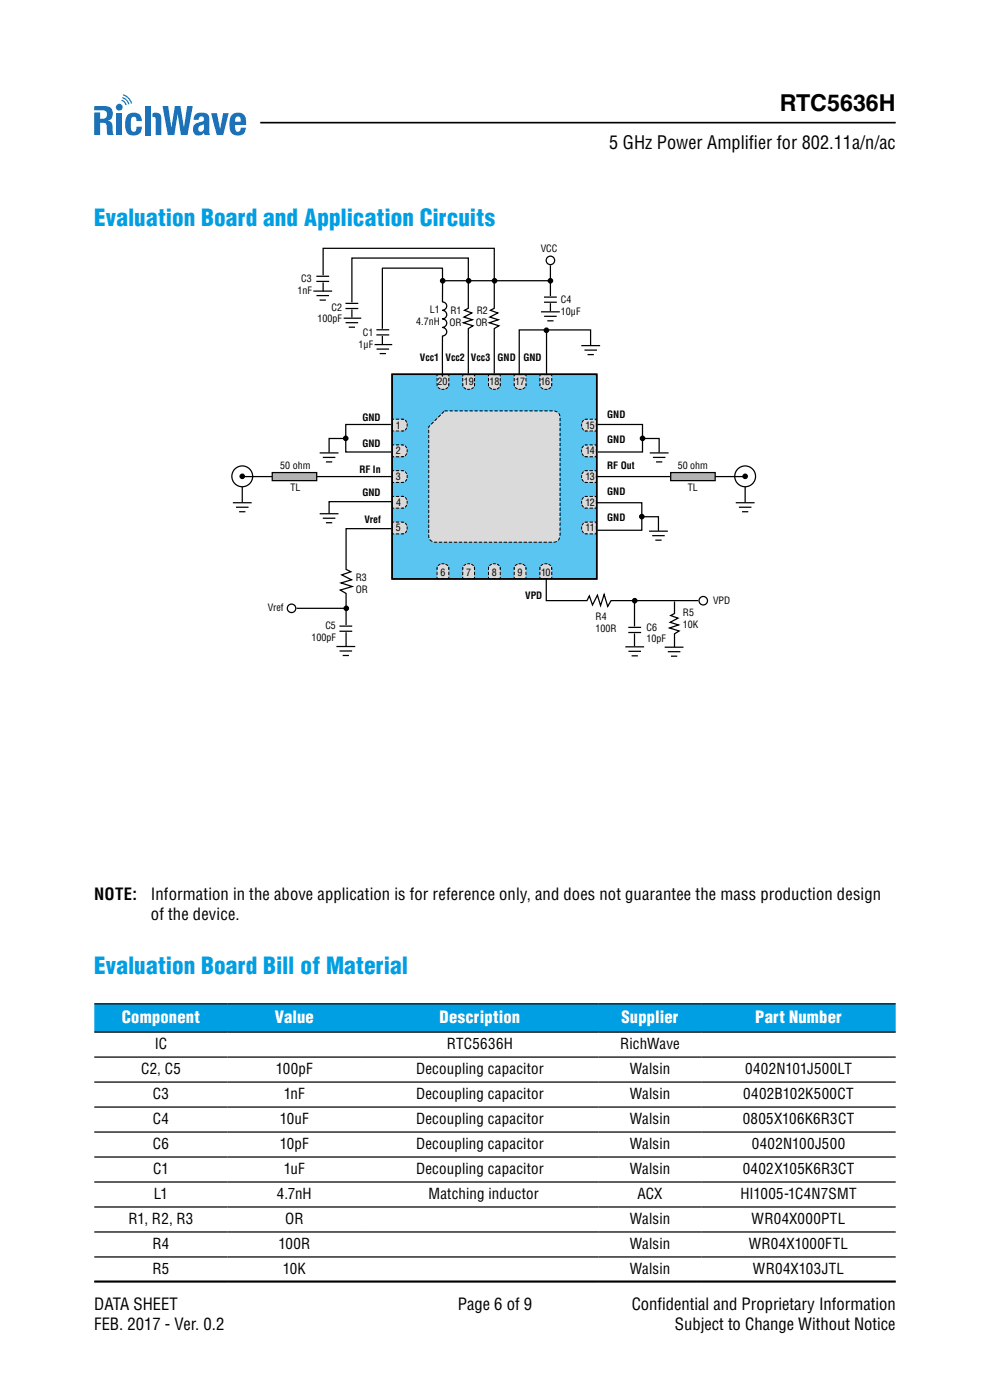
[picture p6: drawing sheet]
<svg xmlns="http://www.w3.org/2000/svg" width="210mm" height="297mm" viewBox="0 0 210 297" stroke-linecap="round" stroke-linejoin="round" font-family="sans-serif">
<!-- layer: Layer 1 -->
<g fill="#1d71b8">
<path d="M24.7 24h1.2v4.7h-1.2z"/>
<path d="M27.1 24.4a1.75 1.75 0 0 1 1.9-.4 1.75 1.75 0 0 1 1.1 1.7h-1.1a.65 .65 0 0 0-.6-1 .65 .65 0 0 0-.6 .9l-.1 1a.93 .93 0 0 0 .9 1.3l.2-.2 .2-.8h1.1a1.79 1.79 0 0 1-1.9 1.9 1.79 1.79 0 0 1-1.6-2.1 3.3 3.3 0 0 1 .5-2.3z"/>
<path d="M34.5 22.5h1.2l.6 4.5 .8-4.5h1.2l.7 4.5 .7-4.5h1.2l-1.1 6.2h-1.4l-.7-4.5-.7 4.5h-1.4z"/>
<path d="M44.8 24h1.2l.7 3.3 .6-3.3h1.2l-1.1 4.7h-1.4z"/>
<path d="M26.1 20a2.69 2.69 0 0 1 1.9 1.9l-.2 .1a2.42 2.42 0 0 0-1.7-1.7z"/>
<path d="M26 20.6a2.09 2.09 0 0 1 1.5 1.5h-.3a1.83 1.83 0 0 0-1.3-1.3z"/>
<path d="M25.8 21.2a1.49 1.49 0 0 1 1.1 1l-.3 .1a1.22 1.22 0 0 0-.9-.9z"/>
<path d="M20 22.5h2.3a1.62 1.62 0 0 1 1.6 1.3 1.62 1.62 0 0 1-1 1.8 1.48 1.48 0 0 1 1 1.9v.7l.3 .5h-1.4l-.3-2.4-.4-.2-.9-.1v2.7h-1.2v-4.8h1.2v1.3h.6a.89 .89 0 0 0 .9-.9 .89 .89 0 0 0-.9-.9h-1.8z"/>
<path d="M30.7 22.5h1.2v6.2h-1.2z"/>
<path d="M32.3 24.1a1.2 1.2 0 0 1 1.4-.1 1.2 1.2 0 0 1 .5 1.2v3.5h-1.2v-3.5l-.2-.4h-.5z"/>
<path d="M42.2 26.8a.63 .63 0 0 0 0 1 .63 .63 0 0 0 .9-.1l.2-1.4zM41.4 24.3a2.12 2.12 0 0 1 2.9 .3l.2 4.1h-1.1l-.1-.5a1.35 1.35 0 0 1-2.3-.2 1.35 1.35 0 0 1 1.1-2l.7-.2a.58 .58 0 0 0 .5-.7 .58 .58 0 0 0-.8-.4 .58 .58 0 0 0-.3 .7h-1.1v-.6z"/>
<path d="M50.1 24.9l-.2 .9h1.2a.74 .74 0 0 0-.1-.8 .74 .74 0 0 0-.8-.2zM49.1 24.4a1.78 1.78 0 0 1 2.1-.4 1.78 1.78 0 0 1 1 1.9v.6h-2.3a1.17 1.17 0 0 0 .6 1.5l.4-.3 .2-.6h1.1a1.75 1.75 0 0 1-1.3 1.6 1.75 1.75 0 0 1-2-.7l-.2-1.4a3.3 3.3 0 0 1 .4-2.2z"/>
<circle cx="25.3" cy="22.7" r=".73"/>
</g>
<path d="M55.2 26h134.8M20 271.8h170" fill="none" stroke="#000" stroke-width=".35"/>
<path d="M83.2 79.4h43.4v43.4h-43.4z" fill="#5bc5f2"/>
<path d="M83.2 79.4h43.4v43.4h-43.4z" fill="none" stroke="#000" stroke-width=".23"/>
<path d="M92.7 79.5h2.5v2.1a1.29 1.29 0 0 1-1.2 1 1.29 1.29 0 0 1-1.3-1z" fill="#dadada"/>
<path d="M92.7 80.2v.9M95.2 80.9v-.9" fill="none" stroke="#000" stroke-width=".21" stroke-dasharray=".7 .4" stroke-linecap="butt"/>
<path d="M94.4 79.5h-1.1" fill="none" stroke="#000" stroke-width=".21" stroke-dasharray=".8 .4" stroke-linecap="butt"/>
<path d="M92.9 82.2l.6 .3M94.5 82.5l.6-.4" fill="none" stroke="#000" stroke-width=".21" stroke-dasharray=".6 .3" stroke-linecap="butt"/>
<path d="M93.1 79.5h-.4v.3M94.8 79.5h.4v.3M92.7 81.3l.1 .6M93.7 82.6h.6M95.2 81.3l-.1 .6" fill="none" stroke="#000" stroke-width=".21"/>
<path d="M98.2 79.5h2.5v2.1a1.29 1.29 0 0 1-1.3 1 1.29 1.29 0 0 1-1.2-1z" fill="#dadada"/>
<path d="M98.2 80.2v.9M100.7 80.9v-.9" fill="none" stroke="#000" stroke-width=".21" stroke-dasharray=".7 .4" stroke-linecap="butt"/>
<path d="M99.8 79.5h-1" fill="none" stroke="#000" stroke-width=".21" stroke-dasharray=".8 .4" stroke-linecap="butt"/>
<path d="M98.4 82.2l.6 .3M100 82.5l.5-.4" fill="none" stroke="#000" stroke-width=".21" stroke-dasharray=".6 .3" stroke-linecap="butt"/>
<path d="M98.6 79.5h-.4v.3M100.3 79.5h.4v.3M98.2 81.3v.6M99.1 82.6h.6M100.7 81.3l-.1 .6" fill="none" stroke="#000" stroke-width=".21"/>
<path d="M103.6 79.5h2.5v2.1a1.29 1.29 0 0 1-1.2 1 1.29 1.29 0 0 1-1.3-1z" fill="#dadada"/>
<path d="M103.6 80.2v.9M106.1 80.9v-.9" fill="none" stroke="#000" stroke-width=".21" stroke-dasharray=".7 .4" stroke-linecap="butt"/>
<path d="M105.3 79.5h-1.1" fill="none" stroke="#000" stroke-width=".21" stroke-dasharray=".8 .4" stroke-linecap="butt"/>
<path d="M103.8 82.2l.6 .3M105.4 82.5l.6-.4" fill="none" stroke="#000" stroke-width=".21" stroke-dasharray=".6 .3" stroke-linecap="butt"/>
<path d="M104 79.5h-.4v.3M105.7 79.5h.4v.3M103.6 81.3l.1 .6M104.6 82.6h.6M106.1 81.3v.6" fill="none" stroke="#000" stroke-width=".21"/>
<path d="M109.1 79.5h2.5v2.1a1.29 1.29 0 0 1-1.3 1 1.29 1.29 0 0 1-1.2-1z" fill="#dadada"/>
<path d="M109.1 80.2v.9M111.6 80.9v-.9" fill="none" stroke="#000" stroke-width=".21" stroke-dasharray=".7 .4" stroke-linecap="butt"/>
<path d="M110.7 79.5h-1" fill="none" stroke="#000" stroke-width=".21" stroke-dasharray=".8 .4" stroke-linecap="butt"/>
<path d="M109.3 82.2l.6 .3M110.9 82.5l.6-.4" fill="none" stroke="#000" stroke-width=".21" stroke-dasharray=".6 .3" stroke-linecap="butt"/>
<path d="M109.5 79.5h-.4v.3M111.2 79.5h.4v.3M109.1 81.3v.6M110 82.6h.6M111.6 81.3l-.1 .6" fill="none" stroke="#000" stroke-width=".21"/>
<path d="M114.5 79.5h2.5v2.1a1.29 1.29 0 0 1-1.2 1 1.29 1.29 0 0 1-1.3-1z" fill="#dadada"/>
<path d="M114.5 80.2v.9M117 80.9v-.9" fill="none" stroke="#000" stroke-width=".21" stroke-dasharray=".7 .4" stroke-linecap="butt"/>
<path d="M116.2 79.5h-1" fill="none" stroke="#000" stroke-width=".21" stroke-dasharray=".8 .4" stroke-linecap="butt"/>
<path d="M114.7 82.2l.7 .3M116.3 82.5l.6-.4" fill="none" stroke="#000" stroke-width=".21" stroke-dasharray=".6 .3" stroke-linecap="butt"/>
<path d="M114.9 79.5h-.4v.3M116.6 79.5h.4v.3M114.5 81.3l.1 .6M115.5 82.6h.6M117 81.3v.6" fill="none" stroke="#000" stroke-width=".21"/>
<path d="M92.9 120a1.3 1.3 0 0 1 1.4-.4 1.3 1.3 0 0 1 .9 1v2.1h-2.5v-2.2z" fill="#dadada"/>
<path d="M92.7 122v-.9M95.2 121.3v.9" fill="none" stroke="#000" stroke-width=".21" stroke-dasharray=".7 .4" stroke-linecap="butt"/>
<path d="M94.4 122.7h-1.1" fill="none" stroke="#000" stroke-width=".21" stroke-dasharray=".8 .4" stroke-linecap="butt"/>
<path d="M94.5 119.7l.6 .4M92.9 120l.6-.3" fill="none" stroke="#000" stroke-width=".21" stroke-dasharray=".6 .3" stroke-linecap="butt"/>
<path d="M93.7 119.6h.6M92.7 122.4v.3h.4M92.8 120.2l-.1 .7M95.1 120.2l.1 .7M95.2 122.4v.3h-.4" fill="none" stroke="#000" stroke-width=".21"/>
<path d="M98.4 120a1.3 1.3 0 0 1 1.3-.4 1.3 1.3 0 0 1 1 1v2.1h-2.5v-2.2z" fill="#dadada"/>
<path d="M98.2 122v-.9M100.7 121.3v.9" fill="none" stroke="#000" stroke-width=".21" stroke-dasharray=".7 .4" stroke-linecap="butt"/>
<path d="M99.8 122.7h-1" fill="none" stroke="#000" stroke-width=".21" stroke-dasharray=".8 .4" stroke-linecap="butt"/>
<path d="M100 119.7l.5 .4M98.4 120l.6-.3" fill="none" stroke="#000" stroke-width=".21" stroke-dasharray=".6 .3" stroke-linecap="butt"/>
<path d="M99.1 119.6h.6M98.2 122.4v.3h.4M98.2 120.2v.7M100.6 120.2l.1 .7M100.7 122.4v.3h-.4" fill="none" stroke="#000" stroke-width=".21"/>
<path d="M103.9 120a1.3 1.3 0 0 1 1.3-.4 1.3 1.3 0 0 1 .9 1v2.1h-2.5v-2.2z" fill="#dadada"/>
<path d="M103.6 122v-.9M106.1 121.3v.9" fill="none" stroke="#000" stroke-width=".21" stroke-dasharray=".7 .4" stroke-linecap="butt"/>
<path d="M105.3 122.7h-1.1" fill="none" stroke="#000" stroke-width=".21" stroke-dasharray=".8 .4" stroke-linecap="butt"/>
<path d="M105.4 119.7l.6 .4M103.8 120l.6-.3" fill="none" stroke="#000" stroke-width=".21" stroke-dasharray=".6 .3" stroke-linecap="butt"/>
<path d="M104.6 119.6h.6M103.6 122.4v.3h.4M103.7 120.2l-.1 .7M106.1 120.2v.7M106.1 122.4v.3h-.4" fill="none" stroke="#000" stroke-width=".21"/>
<path d="M109.3 120a1.3 1.3 0 0 1 1.3-.4 1.3 1.3 0 0 1 1 1v2.1h-2.5v-2.2z" fill="#dadada"/>
<path d="M109.1 122v-.9M111.6 121.3v.9" fill="none" stroke="#000" stroke-width=".21" stroke-dasharray=".7 .4" stroke-linecap="butt"/>
<path d="M110.7 122.7h-1" fill="none" stroke="#000" stroke-width=".21" stroke-dasharray=".8 .4" stroke-linecap="butt"/>
<path d="M110.9 119.7l.6 .4M109.3 120l.6-.3" fill="none" stroke="#000" stroke-width=".21" stroke-dasharray=".6 .3" stroke-linecap="butt"/>
<path d="M110 119.6h.6M109.1 122.4v.3h.4M109.1 120.2v.7M111.5 120.2l.1 .7M111.6 122.4v.3h-.4" fill="none" stroke="#000" stroke-width=".21"/>
<path d="M114.8 120a1.3 1.3 0 0 1 1.3-.4 1.3 1.3 0 0 1 .9 1v2.1h-2.5v-2.2z" fill="#dadada"/>
<path d="M114.5 122v-.9M117 121.3v.9" fill="none" stroke="#000" stroke-width=".21" stroke-dasharray=".7 .4" stroke-linecap="butt"/>
<path d="M116.2 122.7h-1" fill="none" stroke="#000" stroke-width=".21" stroke-dasharray=".8 .4" stroke-linecap="butt"/>
<path d="M116.3 119.7l.6 .4M114.7 120l.7-.3" fill="none" stroke="#000" stroke-width=".21" stroke-dasharray=".6 .3" stroke-linecap="butt"/>
<path d="M115.5 119.6h.6M114.5 122.4v.3h.4M114.6 120.2l-.1 .7M117 120.2v.7M117 122.4v.3h-.4" fill="none" stroke="#000" stroke-width=".21"/>
<path d="M83.2 88.9h2.2a1.29 1.29 0 0 1 1 1.3 1.29 1.29 0 0 1-1 1.2h-2.2z" fill="#dadada"/>
<path d="M84 88.9h.9M84.7 91.4h-.9" fill="none" stroke="#000" stroke-width=".21" stroke-dasharray=".7 .4" stroke-linecap="butt"/>
<path d="M83.2 90.6v-1" fill="none" stroke="#000" stroke-width=".21" stroke-dasharray=".8 .4" stroke-linecap="butt"/>
<path d="M85.9 89.1l.4 .7M86.3 90.7l-.5 .6" fill="none" stroke="#000" stroke-width=".21" stroke-dasharray=".6 .3" stroke-linecap="butt"/>
<path d="M83.2 91v.4h.4M83.6 88.9h-.4v.4M85 88.9l.7 .1M85.7 91.4h-.7M86.3 89.9v.6" fill="none" stroke="#000" stroke-width=".21"/>
<path d="M83.2 94.4h2.2a1.29 1.29 0 0 1 1 1.2 1.29 1.29 0 0 1-1 1.3h-2.2z" fill="#dadada"/>
<path d="M84 94.4h.9M84.7 96.9h-.9" fill="none" stroke="#000" stroke-width=".21" stroke-dasharray=".7 .4" stroke-linecap="butt"/>
<path d="M83.2 96v-1" fill="none" stroke="#000" stroke-width=".21" stroke-dasharray=".8 .4" stroke-linecap="butt"/>
<path d="M85.9 94.6l.4 .6M86.3 96.2l-.5 .6" fill="none" stroke="#000" stroke-width=".21" stroke-dasharray=".6 .3" stroke-linecap="butt"/>
<path d="M83.2 96.5v.4h.4M83.6 94.4h-.4v.4M85 94.4l.7 .1M85.7 96.8l-.7 .1M86.3 95.3v.6" fill="none" stroke="#000" stroke-width=".21"/>
<path d="M83.2 99.8h2.2a1.29 1.29 0 0 1 1 1.3 1.29 1.29 0 0 1-1 1.2h-2.2z" fill="#dadada"/>
<path d="M84 99.8h.9M84.7 102.3h-.9" fill="none" stroke="#000" stroke-width=".21" stroke-dasharray=".7 .4" stroke-linecap="butt"/>
<path d="M83.2 101.5v-1" fill="none" stroke="#000" stroke-width=".21" stroke-dasharray=".8 .4" stroke-linecap="butt"/>
<path d="M85.9 100l.4 .7M86.3 101.6l-.5 .6" fill="none" stroke="#000" stroke-width=".21" stroke-dasharray=".6 .3" stroke-linecap="butt"/>
<path d="M83.6 99.8h-.4v.4M85 99.8l.7 .1M83.2 101.9v.4h.4M85.7 102.3h-.7M86.3 100.8v.6" fill="none" stroke="#000" stroke-width=".21"/>
<path d="M83.2 105.3h2.2a1.29 1.29 0 0 1 1 1.3 1.29 1.29 0 0 1-1 1.2h-2.2z" fill="#dadada"/>
<path d="M84 105.3h.9M84.7 107.8h-.9" fill="none" stroke="#000" stroke-width=".21" stroke-dasharray=".7 .4" stroke-linecap="butt"/>
<path d="M83.2 107v-1.1" fill="none" stroke="#000" stroke-width=".21" stroke-dasharray=".8 .4" stroke-linecap="butt"/>
<path d="M85.9 105.5l.4 .6M86.3 107.1l-.5 .6" fill="none" stroke="#000" stroke-width=".21" stroke-dasharray=".6 .3" stroke-linecap="butt"/>
<path d="M83.2 107.4v.4h.4M83.6 105.3h-.4v.4M85 105.3l.7 .1M85.7 107.7l-.7 .1M86.3 106.3v.6" fill="none" stroke="#000" stroke-width=".21"/>
<path d="M83.2 110.8h2.2a1.29 1.29 0 0 1 1 1.2 1.29 1.29 0 0 1-1 1.3h-2.2z" fill="#dadada"/>
<path d="M84 110.8h.9M84.7 113.3h-.9" fill="none" stroke="#000" stroke-width=".21" stroke-dasharray=".7 .4" stroke-linecap="butt"/>
<path d="M83.2 112.4v-1" fill="none" stroke="#000" stroke-width=".21" stroke-dasharray=".8 .4" stroke-linecap="butt"/>
<path d="M85.9 111l.4 .6M86.3 112.6l-.5 .5" fill="none" stroke="#000" stroke-width=".21" stroke-dasharray=".6 .3" stroke-linecap="butt"/>
<path d="M83.2 112.9v.4h.4M83.6 110.8h-.4v.4M85 110.8h.7M85.7 113.2l-.7 .1M86.3 111.7v.6" fill="none" stroke="#000" stroke-width=".21"/>
<path d="M123.8 89.2l.5-.3h2.2v2.5h-2.2a1.22 1.22 0 0 1-.7-2z" fill="#dadada"/>
<path d="M125.1 91.4h.9M125.8 88.9h-.9" fill="none" stroke="#000" stroke-width=".21" stroke-dasharray=".7 .4" stroke-linecap="butt"/>
<path d="M126.5 90.6v-1" fill="none" stroke="#000" stroke-width=".21" stroke-dasharray=".8 .4" stroke-linecap="butt"/>
<path d="M123.5 90.7l.4 .6M123.8 89.1l-.4 .7" fill="none" stroke="#000" stroke-width=".21" stroke-dasharray=".6 .3" stroke-linecap="butt"/>
<path d="M123.4 89.9v.6M124 91.4h.7M124.7 88.9l-.7 .1M126.1 88.9h.4v.4M126.5 91v.4h-.4" fill="none" stroke="#000" stroke-width=".21"/>
<path d="M123.8 94.6l.5-.2h2.2v2.5h-2.2a1.22 1.22 0 0 1-.7-2z" fill="#dadada"/>
<path d="M125.1 96.9h.9M125.8 94.4h-.9" fill="none" stroke="#000" stroke-width=".21" stroke-dasharray=".7 .4" stroke-linecap="butt"/>
<path d="M126.5 96v-1" fill="none" stroke="#000" stroke-width=".21" stroke-dasharray=".8 .4" stroke-linecap="butt"/>
<path d="M123.5 96.2l.4 .6M123.8 94.6l-.4 .6" fill="none" stroke="#000" stroke-width=".21" stroke-dasharray=".6 .3" stroke-linecap="butt"/>
<path d="M123.4 95.3v.6M124 96.8l.7 .1M124.7 94.4l-.7 .1M126.1 94.4h.4v.4M126.5 96.5v.4h-.4" fill="none" stroke="#000" stroke-width=".21"/>
<path d="M123.8 100.1l.5-.3h2.2v2.5h-2.2a1.22 1.22 0 0 1-.7-1.9z" fill="#dadada"/>
<path d="M125.8 99.8h-.9M125.1 102.3h.9" fill="none" stroke="#000" stroke-width=".21" stroke-dasharray=".7 .4" stroke-linecap="butt"/>
<path d="M126.5 101.5v-1" fill="none" stroke="#000" stroke-width=".21" stroke-dasharray=".8 .4" stroke-linecap="butt"/>
<path d="M123.5 101.6l.4 .6M123.8 100l-.4 .7" fill="none" stroke="#000" stroke-width=".21" stroke-dasharray=".6 .3" stroke-linecap="butt"/>
<path d="M124.7 99.8l-.7 .1M126.1 99.8h.4v.4M123.4 100.8v.6M124 102.3h.7M126.5 101.9v.4h-.4" fill="none" stroke="#000" stroke-width=".21"/>
<path d="M123.8 105.5l.5-.2h2.2v2.5h-2.2a1.22 1.22 0 0 1-.7-2z" fill="#dadada"/>
<path d="M125.1 107.8h.9M125.8 105.3h-.9" fill="none" stroke="#000" stroke-width=".21" stroke-dasharray=".7 .4" stroke-linecap="butt"/>
<path d="M126.5 107v-1.1" fill="none" stroke="#000" stroke-width=".21" stroke-dasharray=".8 .4" stroke-linecap="butt"/>
<path d="M123.5 107.1l.4 .6M123.8 105.5l-.4 .6" fill="none" stroke="#000" stroke-width=".21" stroke-dasharray=".6 .3" stroke-linecap="butt"/>
<path d="M123.4 106.3v.6M124 107.7l.7 .1M124.7 105.3l-.7 .1M126.1 105.3h.4v.4M126.5 107.4v.4h-.4" fill="none" stroke="#000" stroke-width=".21"/>
<path d="M123.8 111l.5-.2h2.2v2.5h-2.2a1.22 1.22 0 0 1-.7-2z" fill="#dadada"/>
<path d="M125.1 113.3h.9M125.8 110.8h-.9" fill="none" stroke="#000" stroke-width=".21" stroke-dasharray=".7 .4" stroke-linecap="butt"/>
<path d="M126.5 112.4v-1" fill="none" stroke="#000" stroke-width=".21" stroke-dasharray=".8 .4" stroke-linecap="butt"/>
<path d="M123.5 112.6l.4 .5M123.8 111l-.4 .6" fill="none" stroke="#000" stroke-width=".21" stroke-dasharray=".6 .3" stroke-linecap="butt"/>
<path d="M123.4 111.7v.6M124 113.2l.7 .1M124.7 110.8h-.7M126.1 110.8h.4v.4M126.5 112.9v.4h-.4" fill="none" stroke="#000" stroke-width=".21"/>
<path d="M94.3 87.2h23.1a1.37 1.37 0 0 1 1.4 1.3v25.1a1.37 1.37 0 0 1-1.4 1.4h-25.1a1.37 1.37 0 0 1-1.4-1.4v-23.1z" fill="#dadada"/>
<path d="M94.3 87.2h23.1a1.37 1.37 0 0 1 1.4 1.3v25.1a1.37 1.37 0 0 1-1.4 1.4h-25.1a1.37 1.37 0 0 1-1.4-1.4v-23.1z" fill="none" stroke="#000" stroke-width=".21" stroke-dasharray=".7 .4" stroke-linecap="butt"/>
<g fill="none" stroke="#000" stroke-width=".26">
<path d="M93.8 59.6h22.9M116.8 56.3v9.7M68.5 61.9v-9.2h36.3v12.7l-.8 .4 1.6 .6-1.7 .9 1.8 .5-1.9 .7 2 .6-1 .6v9.5M72.9 67.5h3.7M73.3 64.4h2.7M73.3 65.4h2.7M73.3 68.5h2.7M74 69.4h1.3M74.6 67.4v-12.7h24.7v10.7l-.8 .4 1.6 .6-1.7 .9 1.8 .5-1.9 .7 2 .6-1 .6v9.5M114.8 66.2h4M115.4 63h2.7M115.4 64.1h2.7"/>
<path d="M115.4 67.1h2.7M115.9 70.1v9.2M116.1 68.1h1.3M123.3 73.3h4M124 74.3h2.6M124.6 75.2h1.4M125.3 73.4v-3.4h-15.2v9.4M62.9 129.1h10.5M71.4 137.2h4M72 138.1h2.7M72.7 139.1h1.3M132.6 137.2h4"/>
<path d="M133.3 138.2h2.7M134 139.1h1.3M134.6 127.4v9.7M141 137.3h4M141.7 138.3h2.6M142.3 139.2h1.4"/>
<circle cx="116.8" cy="55.2" r=".9"/>
</g>
<g fill="#000">
<circle cx="93.9" cy="59.6" r=".43"/>
<circle cx="99.4" cy="59.6" r=".43"/>
<circle cx="104.9" cy="59.6" r=".43"/>
<circle cx="116.8" cy="59.6" r=".43"/>
<circle cx="115.9" cy="70.1" r=".43"/>
<circle cx="73.5" cy="129.1" r=".43"/>
<circle cx="134.6" cy="127.4" r=".43"/>
</g>
<g fill="none" stroke="#000" stroke-width=".34">
<circle cx="93.9" cy="59.6" r=".43"/>
<circle cx="99.4" cy="59.6" r=".43"/>
<circle cx="104.9" cy="59.6" r=".43"/>
<circle cx="116.8" cy="59.6" r=".43"/>
<circle cx="115.9" cy="70.1" r=".43"/>
<circle cx="73.5" cy="129.1" r=".43"/>
<circle cx="134.6" cy="127.4" r=".43"/>
</g>
<g fill="#fff" stroke="#fff" stroke-width=".26">
<path d="M73.3 64.3h2.6v1.2h-2.6z"/>
<path d="M115.5 63h2.6v1.2h-2.6z"/>
</g>
<circle cx="61.8" cy="129.1" r=".9" fill="#fff"/>
<circle cx="61.8" cy="129.1" r=".9" fill="none" stroke="#000" stroke-width=".26"/>
<circle cx="149.2" cy="127.4" r=".9" fill="#fff"/>
<g fill="none" stroke="#000" stroke-width=".26">
<path d="M67.8 96.1h4M68.5 97h2.6M69.1 98h1.4M73.3 93h-3.5v3M82.9 90.1h-9.6v5.8h9.8M49.4 106.7h4M50.1 107.6h2.6M50.7 108.6h1.4M51.4 101.1h31.6M51.4 103.3v3.3"/>
<circle cx="51.4" cy="101.1" r="2.21"/>
<circle cx="149.2" cy="127.4" r=".9"/>
</g>
<g fill="#000">
<circle cx="73.3" cy="93" r=".43"/>
<circle cx="51.4" cy="101.1" r=".43"/>
</g>
<g fill="none" stroke="#000" stroke-width=".34">
<circle cx="73.3" cy="93" r=".43"/>
<circle cx="51.4" cy="101.1" r=".43"/>
</g>
<path d="M57.7 100.3h9.5v1.7h-9.5z" fill="#b3b2b2"/>
<g fill="none" stroke="#000" stroke-width=".26">
<path d="M126.7 90.1h9.6v5.8h-9.5M136.4 93h3.4v3M137.8 96.1h4M138.5 97h2.7M139.2 98h1.3M57.7 100.3h9.5v1.7h-9.5zM67.8 109h4M68.5 109.9h2.6M69.1 110.9h1.4M83 112.2h-9.6v8.6l1 .5-1.9 .7 2.1 1-2.2 .7 2.3 .7-2.5 .8 1.2 .7v11.2M83 106.4h-13.2v2.5M126.6 106.7h9.5v5.8h-9.4"/>
<path d="M126.7 101.1h31.4M136.2 109.6h3.5v3M137.7 112.7h4M138.3 113.6h2.7M139 114.6h1.3M156.1 106.7h4M156.7 107.6h2.7M157.4 108.6h1.3M158.1 103.3v3.3M72 132.8h2.7M72 133.9h2.7M133.3 133.1h2.7"/>
<path d="M133.3 134.2h2.7"/>
<circle cx="158.1" cy="101.1" r="2.21"/>
</g>
<g fill="#fff" stroke="#fff" stroke-width=".26">
<path d="M72.1 132.8h2.6v1.2h-2.6z"/>
<path d="M133.3 133h2.6v1.3h-2.6z"/>
</g>
<g fill="#000">
<circle cx="136.3" cy="93" r=".43"/>
<circle cx="136.1" cy="109.6" r=".43"/>
<circle cx="158.1" cy="101.1" r=".43"/>
</g>
<g fill="none" stroke="#000" stroke-width=".34">
<circle cx="136.3" cy="93" r=".43"/>
<circle cx="136.1" cy="109.6" r=".43"/>
<circle cx="158.1" cy="101.1" r=".43"/>
</g>
<path d="M142.3 100.3h9.4v1.7h-9.4z" fill="#b3b2b2"/>
<g fill="none" stroke="#000" stroke-width=".26">
<path d="M67.1 58.6h2.7M67.1 59.7h2.7M66.5 61.8h4M67.1 62.7h2.7M67.8 63.7h1.3M79.5 73.1h3.7M79.8 70h2.8M79.8 71h2.8M79.9 74.1h2.6M80.5 75h1.4M81.1 73.1v-16.2h12.8v7.2a.89 .89 0 0 1 .9 .8 .89 .89 0 0 1-.9 .9 .91 .91 0 0 1 .9 .9 .91 .91 0 0 1-.9 .9 .91 .91 0 0 1 .9 1 .91 .91 0 0 1-.9 .9 .9 .9 0 0 1 .9 .9 .9 .9 0 0 1-.9 .9v8.6M142.3 100.3h9.4v1.7h-9.4z"/>
<path d="M115.9 122.8v4.6h8.6l.5-1 .7 1.9 1-2 .7 2.2 .8-2.4 .7 2.5 .7-1.2h18.5M143.1 127.6v2.6l-.8 .4 1.5 .5-1.7 .9 1.8 .6-1.9 .6 2.1 .7-1 .6v2.8"/>
</g>
<path d="M83.2 79.4h43.4v43.4h-43.4z" fill="none" stroke="#000" stroke-width=".35"/>
<g fill="#fff" stroke="#fff" stroke-width=".26">
<path d="M67.2 58.5h2.6v1.3h-2.6z"/>
<path d="M79.9 69.9h2.6v1.2h-2.6z"/>
</g>
<path d="M20 213h28.3v6h-28.3zM48.3 213h28.3v6h-28.3zM76.6 213h50.4v6h-50.4zM127 213h21.8v6h-21.8zM148.8 213h41.2v6h-41.2z" fill="#009fe3"/>
<path d="M20 213h170M20 219h170M20 224.3h170M20 229.6h170M20 234.9h170M20 240.2h170M20 245.5h170M20 250.8h170M20 256.1h170M20 261.4h170M20 266.7h170M20 272h170" fill="none" stroke="#000" stroke-width=".26"/>
<text font-size="4.9" x="165.4" y="23.5">RTC5636H</text>
<g font-size="4.9" fill="#009fe3">
<text x="20" y="48">Evaluation Board and Application Circuits</text>
<text x="20" y="206.6">Evaluation Board Bill of Material</text>
</g>
<text font-size="3.9" x="129.2" y="31.7">5 GHz Power Amplifier for 802.11a/n/ac</text>
<g font-size="3.5">
<text x="20" y="190.9">NOTE:</text>
<text x="32" y="190.9">Information in the above application is for reference only, and does not guarantee the mass production design</text>
<text x="32" y="195.2">of the device.</text>
<text x="20" y="277.9">DATA SHEET</text>
<text x="97.1" y="277.9">Page 6 of 9</text>
<text x="134" y="277.9">Confidential and Proprietary Information</text>
<text x="20" y="282.2">FEB. 2017 - Ver. 0.2</text>
<text x="143.2" y="282.2">Subject to Change Without Notice</text>
</g>
<g font-size="3.5" fill="#fff">
<text x="25.8" y="216.9">Component</text>
<text x="58.3" y="216.9">Value</text>
<text x="93.3" y="216.9">Description</text>
<text x="131.8" y="216.9">Supplier</text>
<text x="160.2" y="216.9">Part Number</text>
</g>
<g font-size="3.2">
<text x="29.9" y="227.8">C2, C5</text>
<text x="32.8" y="222.5">IC</text>
<text x="58.5" y="227.8">100pF</text>
<text x="88.2" y="227.8">Decoupling capacitor</text>
<text x="94.8" y="222.5">RTC5636H</text>
<text x="131.5" y="222.5">RichWave</text>
<text x="133.6" y="227.8">Walsin</text>
<text x="158.1" y="227.8">0402N101J500LT</text>
<text x="32.4" y="233.1">C3</text>
<text x="60.2" y="233.1">1nF</text>
<text x="88.2" y="233.1">Decoupling capacitor</text>
<text x="133.6" y="233.1">Walsin</text>
<text x="157.7" y="233.1">0402B102K500CT</text>
<text x="32.4" y="238.4">C4</text>
<text x="59.4" y="238.4">10uF</text>
<text x="88.2" y="238.4">Decoupling capacitor</text>
<text x="133.6" y="238.4">Walsin</text>
<text x="157.6" y="238.4">0805X106K6R3CT</text>
<text x="32.4" y="243.7">C6</text>
<text x="59.3" y="243.7">10pF</text>
<text x="88.2" y="243.7">Decoupling capacitor</text>
<text x="133.6" y="243.7">Walsin</text>
<text x="159.5" y="243.7">0402N100J500</text>
<text x="32.5" y="249">C1</text>
<text x="60.2" y="249">1uF</text>
<text x="88.2" y="249">Decoupling capacitor</text>
<text x="133.6" y="249">Walsin</text>
<text x="157.5" y="249">0402X105K6R3CT</text>
<text x="32.6" y="254.3">L1</text>
<text x="58.7" y="254.3">4.7nH</text>
<text x="90.9" y="254.3">Matching inductor</text>
<text x="135.2" y="254.3">ACX</text>
<text x="157.1" y="254.3">HI1005-1C4N7SMT</text>
<text x="27.3" y="259.6">R1, R2, R3</text>
<text x="60.5" y="259.6">OR</text>
<text x="133.6" y="259.6">Walsin</text>
<text x="159.4" y="259.6">WR04X000PTL</text>
<text x="32.4" y="264.9">R4</text>
<text x="59.1" y="264.9">100R</text>
<text x="133.6" y="264.9">Walsin</text>
<text x="158.9" y="264.9">WR04X1000FTL</text>
<text x="32.4" y="270.2">R5</text>
<text x="60" y="270.2">10K</text>
<text x="133.6" y="270.2">Walsin</text>
<text x="159.7" y="270.2">WR04X103JTL</text>
</g>
<g font-size="2.1">
<text x="114.7" y="53.4">VCC</text>
<text x="63.9" y="59.9">C3</text>
<text x="63.1" y="62.4">1nF</text>
<text x="70.3" y="65.9">C2</text>
<text x="119" y="64.4">C4</text>
<text x="67.4" y="68.4">100pF</text>
<text x="77" y="71.4">C1</text>
<text x="88.3" y="69">4.7nH</text>
<text x="91.2" y="66.4">L1</text>
<text x="95.4" y="69.2">OR</text>
<text x="95.6" y="66.7">R1</text>
<text x="100.9" y="69.2">OR</text>
<text x="101.2" y="66.7">R2</text>
<text x="119" y="66.9">10μF</text>
<text x="76.1" y="73.9">1μF</text>
<text x="89.1" y="76.6">Vcc1 Vcc2</text>
<text x="99.9" y="76.6">Vcc3</text>
<text x="105.5" y="76.6">GND</text>
<text x="111" y="76.6">GND</text>
<text x="92.8" y="81.6">20</text>
<text x="98.4" y="81.6">19</text>
<text x="103.8" y="81.6">18</text>
<text x="109.3" y="81.6">17</text>
<text x="114.7" y="81.6">16</text>
<text x="76.9" y="89.4">GND</text>
<text x="128.8" y="88.6">GND</text>
<text x="76.9" y="94.8">GND</text>
<text x="83.9" y="91">1</text>
<text x="124.2" y="90.9">15</text>
<text x="128.8" y="94">GND</text>
<text x="59.5" y="99.5">50 ohm</text>
<text x="76.2" y="100.3">RF In</text>
<text x="83.9" y="96.4">2</text>
<text x="83.9" y="101.8">3</text>
<text x="124.2" y="101.8">13</text>
<text x="124.2" y="96.4">14</text>
<text x="128.8" y="99.5">RF Out</text>
<text x="143.8" y="99.5">50 ohm</text>
<text x="61.6" y="104.1">TL</text>
<text x="76.9" y="105.3">GND</text>
<text x="84" y="107.4">4</text>
<text x="124.2" y="107.4">12</text>
<text x="128.8" y="105">GND</text>
<text x="145.9" y="104.1">TL</text>
<text x="77.3" y="110.9">Vref</text>
<text x="84" y="112.7">5</text>
<text x="124.2" y="112.7">11</text>
<text x="128.8" y="110.4">GND</text>
<text x="75.5" y="123.3">R3</text>
<text x="75.5" y="125.9">OR</text>
<text x="93.4" y="122.2">6</text>
<text x="98.9" y="122.2">7</text>
<text x="104.3" y="122.2">8</text>
<text x="109.8" y="122.2">9</text>
<text x="114.8" y="122.2">10</text>
<text x="56.8" y="129.7">Vref</text>
<text x="111.4" y="127.1">VPD</text>
<text x="126.3" y="131.4">R4</text>
<text x="144.9" y="130.6">R5</text>
<text x="151.3" y="128.1">VPD</text>
<text x="66.1" y="136">100pF</text>
<text x="69" y="133.5">C5</text>
<text x="126.3" y="134">100R</text>
<text x="137.1" y="133.8">C6</text>
<text x="137.1" y="136.3">10pF</text>
<text x="144.9" y="133.2">10K</text>
</g>
</svg>
